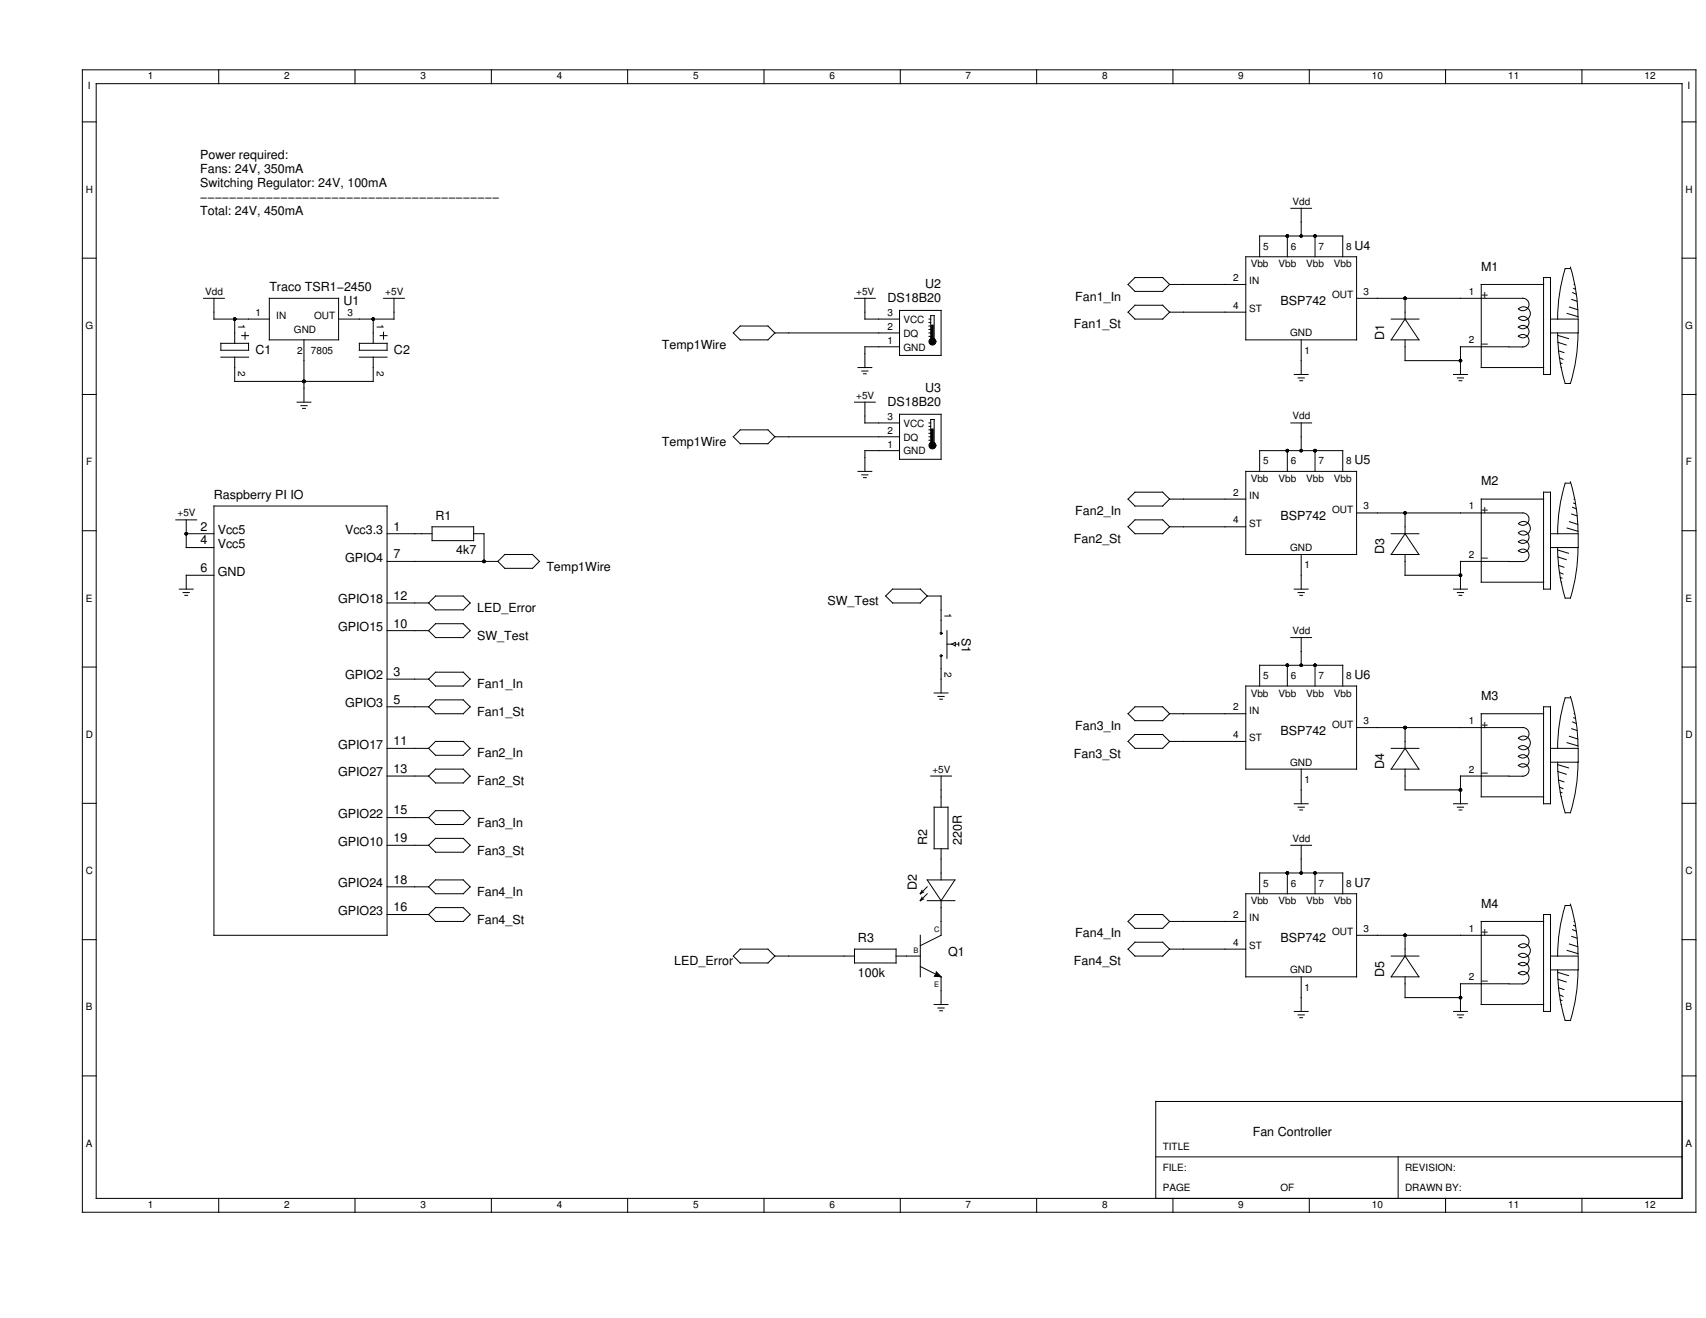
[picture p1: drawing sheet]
<svg xmlns="http://www.w3.org/2000/svg" width="279mm" height="216mm" viewBox="0 0 279 216" stroke-linecap="round" stroke-linejoin="round" font-family="sans-serif">
<g fill="none" stroke="#000" stroke-width=".16">
<path d="M13.5 11.4h264.2v187.2h-264.2zM13.5 20h2.3M15.8 13.7h259.7v182.6h-259.7zM35.8 11.4v2.3M58.1 11.4v2.3M80.5 11.4v2.3M102.8 11.4v2.3M125.1 11.4v2.3M147.4 11.4v2.3M169.8 11.4v2.3M192.1 11.4v2.3M214.4 11.4v2.3"/>
<path d="M236.7 11.4v2.3M259.1 11.4v2.3M275.5 20h2.2M210.8 38.7v3.4M211.4 34.1h3.4M213.1 34.1v4.6M215.4 38.7v3.4M13.5 42.3h2.3M33.3 48.9h3.4M35 48.9v3.4h9.1M36.2 58.5h4.5M36.2 56.2h4.5v1.2h-4.5z"/>
<path d="M38.4 52.3v3.9M38.4 58.5v4h22.7v-4M39.6 55h1.1M40.1 54.4v1.2M44.1 48.9h11.4v6.8h-11.4zM49.8 55.7v10.2M58.9 56.2h4.5v1.2h-4.5zM58.9 58.5h4.5M61.1 52.3v3.9M62.3 55h1.1M62.8 54.4v1.2M62.8 48.9h3.4"/>
<path d="M64.5 48.9v3.4h-9M120.1 54.5l1.1-1.1h4.6l1.1 1.1-1.1 1.2h-4.6zM126.9 54.5h20.4M139.9 48.9h3.4M141.6 48.9v3.4h5.7M147.3 56.8h-5.7v3.4M147.3 50.9h6.8v7.3h-6.8zM152.1 52.3h.3M152.1 54.5h.3M152.1 52.8h.3M152.1 53.4h.3M152.1 54h.3"/>
<path d="M152.1 55.1h.3M152.4 51.7h.6v4h-.6zM185.9 50h4.5l1.2 1.1-1.2 1.2h-4.5l-1.2-1.2zM185.9 45.5h4.5l1.2 1.1-1.2 1.1h-4.5l-1.2-1.1zM191.6 46.6h12.4M191.6 51.1h12.4M204 42.1h18.2v13.6h-18.2zM206.3 42.1v-3.4h13.6v3.4M213.1 55.7v5.6M222.2 48.9h27.2M227.8 52.3h4.6M230.1 48.9v3.4"/>
<path d="M230.1 55.7v3.4h9.1M230.1 52.3l2.3 3.4h-4.6zM247.1 56.8h-7.9v4.5M248.7 52.1a1.02 1.02 0 0 1 1.4 0 1.02 1.02 0 0 1 0 1.5 1.02 1.02 0 0 1-1.4 0M248.7 53.6a1.02 1.02 0 0 1 1.4 0 1.02 1.02 0 0 1 0 1.4 1.02 1.02 0 0 1-1.4 0M248.7 55.1a1.02 1.02 0 0 1 1.6 .3 1.02 1.02 0 0 1-.9 1.4h-2.3M248.7 50.6a1.12 1.12 0 0 1 1.6 0 1.12 1.12 0 0 1 0 1.6 1.12 1.12 0 0 1-1.6 0M249.4 48.9a1.02 1.02 0 0 1 .9 1.4 1.02 1.02 0 0 1-1.6 .3M252.8 45.5h1.1v15.8h-1.1zM252.8 46.6h-10.2v13.6h10.2M253.9 52.3h4.6v2.2h-4.6M255.1 54.5a28.3 28.3 0 0 0 1.2 8.3h.9"/>
<path d="M255.1 54.9l1.8 .6M255.1 56.1l1.4 .4M255.3 57.5l.8 .3M255.4 58.6l.6 .3M255.5 59.4l.3 .2M256.3 44a28.3 28.3 0 0 0-1.2 8.3M256.3 44h.9M256.7 51.3l1.7 .6M257 50.3l1.4 .4M257.2 43.8a28.3 28.3 0 0 1 1.2 8.2M257.4 49l.9 .3M257.5 47.9l.6 .3"/>
<path d="M257.7 47.3l.3 .1M257.8 46.6h.1M258.4 54.5a28.3 28.3 0 0 1-1.2 8.3M275.5 42.3h2.2M13.5 64.6h2.3M48.6 65.9h2.3M49.3 66.4h1M49.6 66.9h.4M120.1 71.6l1.1-1.2h4.6l1.1 1.2-1.1 1.1h-4.6zM126.9 71.6h20.4M139.9 65.9h3.4M140.5 77.2h2.3"/>
<path d="M140.5 60.2h2.3M141.1 77.8h1.1M141.1 60.8h1.1M141.4 78.2h.5M141.4 61.2h.5M141.6 65.9v3.4h5.7M147.3 73.8h-5.7v3.4M147.3 67.9h6.8v7.3h-6.8zM152.1 69.3h.3M152.1 69.8h.3M152.1 70.4h.3M152.1 71h.3"/>
<path d="M152.1 71.6h.3M152.1 72.1h.3M152.4 68.7h.6v4h-.6zM204 77.2h18.2v13.6h-18.2zM206.3 77.2v-3.4h13.6v3.4M210.8 73.8v3.4M211.4 69.3h3.4M212 61.3h2.2M212.6 61.9h1M212.9 62.4h.4M213.1 69.3v4.5M215.4 73.8v3.4"/>
<path d="M238.1 61.3h2.2M238.7 61.9h1M239 62.4h.4M255.7 60.2h.1M257.2 79.1l-.9 .1a28.3 28.3 0 0 0-1.2 8.2M257.2 78.9a28.3 28.3 0 0 1 1.2 8.3M275.5 64.6h2.2M13.5 86.9h2.3M28.8 85.2h3.4M29.4 96.5h2.2M30 97.1h1M30.3 97.5h.4"/>
<path d="M30.5 87.4h4.5M30.5 85.2v4.5h4.5M35 82.9h28.4v70.3h-28.4zM35 94.2h-4.5v2.3M63.4 87.4h7.4M63.4 92h18.1M63.4 98.8h6.8M70.8 86.3h6.8v2.3h-6.8zM71.3 97.6h4.6l1.1 1.2-1.1 1.1h-4.6l-1.1-1.1zM77.6 87.4h1.7v4.6M82.7 90.8h4.5l1.1 1.2-1.1 1.1h-4.5l-1.2-1.1zM145.1 97.6l1.1-1.1h4.5l1.2 1.1-1.2 1.2h-4.5z"/>
<path d="M151.9 97.6h2.2v6M184.7 86.3l1.2-1.1h4.5l1.2 1.1-1.2 1.1h-4.5zM185.9 80.6h4.5l1.2 1.2-1.2 1.1h-4.5l-1.2-1.1zM191.6 81.8h12.4M191.6 86.3h12.4M212 96.5h2.2M212.6 97.1h1M212.9 97.5h.4M213.1 90.8v5.7M222.2 84h27.2a1.02 1.02 0 0 1 .9 1.4 1.02 1.02 0 0 1-1.6 .4M227.8 87.4h4.6M230.1 84v3.4"/>
<path d="M230.1 90.8v3.4h9.1M230.1 87.4l2.3 3.4h-4.6zM238.1 96.5h2.2M238.7 97.1h1M239 97.5h.4M247.1 92h-7.9v4.5M248.7 87.3a1.02 1.02 0 0 1 1.4 0 1.02 1.02 0 0 1 0 1.4 1.02 1.02 0 0 1-1.4 0M248.7 88.8a1.02 1.02 0 0 1 1.4 0 1.02 1.02 0 0 1 0 1.4 1.02 1.02 0 0 1-1.4 0M248.7 90.2a1.02 1.02 0 0 1 1.6 .4 1.02 1.02 0 0 1-.9 1.4h-2.3M248.7 85.7a1.12 1.12 0 0 1 1.6 0 1.12 1.12 0 0 1 0 1.6 1.12 1.12 0 0 1-1.6 0M252.8 80.6h1.1v15.9h-1.1zM252.8 81.8h-10.2v13.6h10.2"/>
<path d="M253.9 87.4h4.6v2.3h-4.6M255.1 89.7a28.3 28.3 0 0 0 1.2 8.3h.9M255.1 90.1l1.8 .5M255.1 91.2l1.4 .5M255.3 92.6l.8 .3M255.4 93.8l.6 .2M255.5 94.6l.3 .1M255.7 95.3v.1M256.7 86.5l1.7 .5M257 85.5l1.4 .4M257.4 84.2l.9 .3M257.5 83.1l.6 .3"/>
<path d="M257.7 82.4l.3 .1M257.8 81.8h.1M258.4 89.7a28.3 28.3 0 0 1-1.2 8.3M275.5 86.9h2.2M13.5 109.3h2.3M63.4 115.8h6.8M63.4 111.2h6.8M63.4 103.3h6.8M71.3 114.6h4.6l1.1 1.2-1.1 1.1h-4.6l-1.1-1.1zM71.3 110.1h4.6l1.1 1.1-1.1 1.2h-4.6l-1.1-1.2zM71.3 102.2h4.6l1.1 1.1-1.1 1.1h-4.6l-1.1-1.1zM153 113.5h2.3"/>
<path d="M153.6 114.1h1M153.9 114.5h.5M154.1 107.6v5.9M155.1 103.3v4.5M155.1 105.5h.8M155.9 105.5l.5-.3v.6zM156.4 105.5h.6M157 105.2v.6M184.7 116.9l1.2-1.1h4.5l1.2 1.1-1.2 1.2h-4.5zM191.6 116.9h12.4M204 112.4h18.2v13.6h-18.2zM206.3 112.4v-3.4h13.6v3.4"/>
<path d="M210.8 109v3.4M211.4 104.4h3.4M213.1 104.4v4.6M215.4 109v3.4M222.2 119.2h27.2a1.02 1.02 0 0 1 .9 1.4 1.02 1.02 0 0 1-1.6 .3M230.1 119.2v3.4M252.8 115.8h1.1v15.9h-1.1zM252.8 116.9h-10.2v13.6h10.2M257.2 114.3h-.9a28.3 28.3 0 0 0-1.2 8.3M257.2 114.1a28.3 28.3 0 0 1 1.2 8.3M257.4 119.4l.9 .3M257.5 118.3l.6 .2"/>
<path d="M257.7 117.6l.3 .1M257.8 116.9h.1M275.5 109.3h2.2M13.5 131.6h2.3M63.4 138.5h6.8M63.4 122.6h6.8M63.4 127.1h6.8M63.4 133.9h6.8M70.2 122.6l1.1-1.1h4.6l1.1 1.1-1.1 1.1h-4.6zM70.2 138.5l1.1-1.2h4.6l1.1 1.2-1.1 1.1h-4.6zM71.3 126h4.6l1.1 1.1-1.1 1.2h-4.6l-1.1-1.2zM71.3 132.8h4.6l1.1 1.1-1.1 1.2h-4.6l-1.1-1.2z"/>
<path d="M152.4 127.1h3.4M153 132.2h2.3v6.8h-2.3zM154.1 127.1v5.1M154.1 139v5.1M185.9 120.3h4.5l1.2 1.2-1.2 1.1h-4.5l-1.2-1.1zM191.6 121.5h12.4M211.4 138.5h3.4M212 131.7h2.2M212.6 132.2h1M212.9 132.7h.4M213.1 126v5.7M213.1 138.5v4.5"/>
<path d="M227.8 122.6h4.6M230.1 126v3.4h9.1M230.1 122.6l2.3 3.4h-4.6zM238.1 131.7h2.2M238.7 132.2h1M239 132.7h.4M248.7 122.4a1.02 1.02 0 0 1 1.4 0 1.02 1.02 0 0 1 0 1.5 1.02 1.02 0 0 1-1.4 0M248.7 123.9a1.02 1.02 0 0 1 1.4 0 1.02 1.02 0 0 1 0 1.5 1.02 1.02 0 0 1-1.4 0M248.7 125.4a1.02 1.02 0 0 1 1.6 .3 1.02 1.02 0 0 1-.9 1.4h-10.2v4.6M248.7 120.9a1.12 1.12 0 0 1 1.6 0 1.12 1.12 0 0 1 0 1.6 1.12 1.12 0 0 1-1.6 0M253.9 122.6h4.6v2.3h-4.6M255.1 124.9a28.3 28.3 0 0 0 1.2 8.2h.9"/>
<path d="M255.1 125.3l1.8 .5M255.1 126.4l1.4 .4M255.3 127.8l.8 .3M255.4 128.9l.6 .3M255.5 129.8l.3 .1M255.7 130.5h.1M256.7 121.7l1.7 .5M257 120.6l1.4 .5M258.4 124.8a28.3 28.3 0 0 1-1.2 8.3M275.5 131.6h2.2M13.5 153.9h2.3M63.4 149.8h6.8"/>
<path d="M63.4 145.3h6.8M71.3 148.7h4.6l1.1 1.1-1.1 1.1h-4.6l-1.1-1.1zM71.3 144.1h4.6l1.1 1.2-1.1 1.1h-4.6l-1.1-1.1zM120.1 156.6l1.1-1.1h4.6l1.1 1.1-1.1 1.1h-4.6zM126.9 156.6h13M139.9 155.5h6.9v2.2h-6.9zM146.8 156.6h3.9M150.7 158.3l3.4 1.7v4.6M150.7 153.2v6.8M151 147l-.3 .5M151 145.8l-.3 .6M151.3 147.3l-.6 .2"/>
<path d="M151.3 146.1l-.6 .3M151.9 144.1h4.5l-2.3 3.4zM151.9 147.5h4.5M151.9 145.3l-1.2 1.1M151.9 146.4l-1.2 1.1M153.3 159.2l.8 .8-1.1-.1 .3-.3zM154.1 147.5v5.7l-3.4 1.7M184.7 150.9l1.2-1.1h4.5l1.2 1.1-1.2 1.2h-4.5zM184.7 155.5l1.2-1.2h4.5l1.2 1.2-1.2 1.1h-4.5zM191.6 150.9h12.4M191.6 155.5h12.4M204 146.4h18.2v13.6h-18.2z"/>
<path d="M206.3 146.4v-3.4h13.6v3.4M210.8 143v3.4M215.4 143v3.4M222.2 153.2h27.2a1.02 1.02 0 0 1 .9 1.4 1.02 1.02 0 0 1-1.6 .3M227.8 156.6h4.6M230.1 156.6l2.3 3.4h-4.6zM230.1 153.2v3.4M248.7 156.5a1.02 1.02 0 0 1 1.4 0 1.02 1.02 0 0 1 0 1.4 1.02 1.02 0 0 1-1.4 0M248.7 157.9a1.02 1.02 0 0 1 1.4 0 1.02 1.02 0 0 1 0 1.5 1.02 1.02 0 0 1-1.4 0M248.7 159.4a1.02 1.02 0 0 1 1.6 .4 1.02 1.02 0 0 1-.9 1.4l-10.2-.1v4.6M248.7 154.9a1.12 1.12 0 0 1 1.6 0 1.12 1.12 0 0 1 0 1.6 1.12 1.12 0 0 1-1.6 0M252.8 150.9h-10.2v13.7h10.2"/>
<path d="M252.8 149.8h1.1v15.9h-1.1zM253.9 156.6h4.6v2.3h-4.6M255.1 158.9a28.3 28.3 0 0 0 1.2 8.3h.9M255.1 159.3l1.8 .5M256.7 155.7l1.7 .5M257 154.6l1.4 .5M257.2 148.3h-.9a28.3 28.3 0 0 0-1.2 8.3M257.2 148.1a28.3 28.3 0 0 1 1.2 8.3M257.4 153.4l.9 .3M257.5 152.3l.6 .2M257.7 151.6l.3 .1M257.8 150.9v.1"/>
<path d="M258.4 158.9a28.3 28.3 0 0 1-1.2 8.2M275.5 153.9h2.2M13.5 176.2h2.3M153 164.6h2.3M153.6 165.1h1M153.9 165.6h.5M212 165.7h2.2M212.6 166.3h1M212.9 166.7h.4M213.1 160v5.7M230.1 160v3.4h9.1M238.1 165.7h2.2"/>
<path d="M238.7 166.3h1M239 166.7h.4M255.1 160.4l1.4 .5M255.3 161.8l.8 .3M255.4 163l.6 .2M255.5 163.8l.3 .1M255.7 164.5v.1M275.5 176.2h2.2M35.8 196.3v2.3M58.1 196.3v2.3M80.5 196.3v2.3M102.8 196.3v2.3"/>
<path d="M125.1 196.3v2.3M147.4 196.3v2.3M169.8 196.3v2.3M189.3 189.5h86.2M192.1 196.3v2.3M214.4 196.3v2.3M229 189.5v6.8M236.7 196.3v2.3M259.1 196.3v2.3M275.5 180.4h-86.2v15.9"/>
<circle cx="152.7" cy="56" r=".57"/>
<circle cx="152.7" cy="73" r=".57"/>
<circle cx="154.1" cy="103.7" r=".16"/>
<circle cx="154.1" cy="107.4" r=".16"/>
</g>
<g fill="#000">
<path d="M153.3 159.2l.8 .8-1.1-.1 .3-.3z"/>
<circle cx="210.8" cy="38.7" r=".28"/>
<circle cx="213.1" cy="38.7" r=".28"/>
<circle cx="215.4" cy="38.7" r=".28"/>
<circle cx="38.4" cy="52.3" r=".28"/>
<circle cx="61.1" cy="52.3" r=".28"/>
<circle cx="152.7" cy="56" r=".57"/>
<circle cx="230.1" cy="48.9" r=".28"/>
<circle cx="239.2" cy="59.1" r=".28"/>
<circle cx="49.8" cy="62.5" r=".28"/>
<circle cx="152.7" cy="73" r=".57"/>
<circle cx="210.8" cy="73.8" r=".28"/>
<circle cx="213.1" cy="73.8" r=".28"/>
<circle cx="215.4" cy="73.8" r=".28"/>
<circle cx="30.5" cy="87.4" r=".28"/>
<circle cx="79.3" cy="92" r=".28"/>
<circle cx="230.1" cy="84" r=".28"/>
<circle cx="239.2" cy="94.2" r=".28"/>
<circle cx="210.8" cy="109" r=".28"/>
<circle cx="213.1" cy="109" r=".28"/>
<circle cx="215.4" cy="109" r=".28"/>
<circle cx="230.1" cy="119.2" r=".28"/>
<circle cx="239.2" cy="129.4" r=".28"/>
<circle cx="210.8" cy="143" r=".28"/>
<circle cx="213.1" cy="143" r=".28"/>
<circle cx="215.4" cy="143" r=".28"/>
<circle cx="230.1" cy="153.2" r=".28"/>
<circle cx="239.2" cy="163.4" r=".28"/>
</g>
<path d="M152.7 53.4v2.3M152.7 70.4v2.3" fill="none" stroke="#000" stroke-width=".45"/>
<g font-size="2">
<text x="32.8" y="26.1">Power required:</text>
<text x="32.8" y="28.4">Fans: 24V, 350mA</text>
<text x="32.8" y="30.7">Switching Regulator: 24V, 100mA</text>
<text x="32.8" y="33">−−−−−−−−−−−−−−−−−−−−−−−−−−−−−−−−−−−−−−−−−</text>
<text x="32.8" y="35.3">Total: 24V, 450mA</text>
<text x="221.8" y="40.9">U4</text>
<text x="44.1" y="47.7">Traco TSR1−2450</text>
<text x="151.5" y="47.2">U2</text>
<text x="242.6" y="44.3">M1</text>
<text x="56.2" y="50">U1</text>
<text x="145.4" y="49.4">DS18B20</text>
<text x="175.9" y="53.8">Fan1_St</text>
<text x="176.1" y="49.2">Fan1_In</text>
<text x="209.7" y="50">BSP742</text>
<text x="242.6" y="48.9">+</text>
<text x="41.8" y="57.9">C1</text>
<text x="64.5" y="57.9">C2</text>
<text x="108.4" y="57.2">Temp1Wire</text>
<text x="226.7" y="55.7" transform="rotate(-90 226.7 55.7)">D1</text>
<text x="242.6" y="56.8">−</text>
<text x="151.5" y="64.2">U3</text>
<text x="145.4" y="66.4">DS18B20</text>
<text x="108.4" y="73">Temp1Wire</text>
<text x="221.8" y="76.1">U5</text>
<text x="35" y="81.8">Raspberry PI IO</text>
<text x="242.6" y="79.5">M2</text>
<text x="32.8" y="86.9">2</text>
<text x="32.8" y="89.2">4</text>
<text x="35.7" y="87.5">Vcc5</text>
<text x="35.7" y="89.8">Vcc5</text>
<text x="56.5" y="87.5">Vcc3.3</text>
<text x="64.5" y="86.9">1</text>
<text x="71.3" y="85.2">R1</text>
<text x="175.9" y="88.9">Fan2_St</text>
<text x="176.1" y="84.4">Fan2_In</text>
<text x="209.7" y="85.2">BSP742</text>
<text x="242.6" y="84">+</text>
<text x="32.8" y="93.7">6</text>
<text x="35.7" y="94.3">GND</text>
<text x="56.5" y="92">GPIO4</text>
<text x="64.5" y="91.5">7</text>
<text x="74.7" y="90.8">4k7</text>
<text x="89.5" y="93.5">Temp1Wire</text>
<text x="226.7" y="90.8" transform="rotate(-90 226.7 90.8)">D3</text>
<text x="242.6" y="92">−</text>
<text x="55.4" y="98.8">GPIO18</text>
<text x="64.5" y="98.3">12</text>
<text x="78.1" y="100.3">LED_Error</text>
<text x="135.5" y="99.2">SW_Test</text>
<text x="55.4" y="103.4">GPIO15</text>
<text x="64.5" y="102.8">10</text>
<text x="78.1" y="104.8">SW_Test</text>
<text x="157.5" y="104.4" transform="rotate(90 157.5 104.4)">S1</text>
<text x="56.5" y="111.3">GPIO2</text>
<text x="64.5" y="110.7">3</text>
<text x="78.1" y="112.7">Fan1_In</text>
<text x="221.8" y="111.2">U6</text>
<text x="56.5" y="115.8">GPIO3</text>
<text x="64.5" y="115.3">5</text>
<text x="78.1" y="117.3">Fan1_St</text>
<text x="176.1" y="119.5">Fan3_In</text>
<text x="242.6" y="119.2">+</text>
<text x="242.6" y="114.6">M3</text>
<text x="55.4" y="122.6">GPIO17</text>
<text x="64.5" y="122.1">11</text>
<text x="78.1" y="124.1">Fan2_In</text>
<text x="175.9" y="124.1">Fan3_St</text>
<text x="209.7" y="120.3">BSP742</text>
<text x="226.7" y="126" transform="rotate(-90 226.7 126)">D4</text>
<text x="55.4" y="127.2">GPIO27</text>
<text x="64.5" y="126.6">13</text>
<text x="78.1" y="128.6">Fan2_St</text>
<text x="242.6" y="127.1">−</text>
<text x="55.4" y="134">GPIO22</text>
<text x="64.5" y="133.4">15</text>
<text x="64.5" y="138">19</text>
<text x="78.1" y="135.4">Fan3_In</text>
<text x="55.4" y="138.5">GPIO10</text>
<text x="78.1" y="140">Fan3_St</text>
<text x="151.9" y="138.5" transform="rotate(-90 151.9 138.5)">R2</text>
<text x="157.5" y="138.5" transform="rotate(-90 157.5 138.5)">220R</text>
<text x="55.4" y="145.3">GPIO24</text>
<text x="55.4" y="149.9">GPIO23</text>
<text x="64.5" y="144.8">18</text>
<text x="64.5" y="149.3">16</text>
<text x="78.1" y="146.8">Fan4_In</text>
<text x="150.2" y="145.8" transform="rotate(-90 150.2 145.8)">D2</text>
<text x="221.8" y="145.3">U7</text>
<text x="242.6" y="148.7">M4</text>
<text x="78.1" y="151.3">Fan4_St</text>
<text x="140.5" y="154.3">R3</text>
<text x="176.1" y="153.6">Fan4_In</text>
<text x="209.7" y="154.3">BSP742</text>
<text x="242.6" y="153.2">+</text>
<text x="110.4" y="158.1">LED_Error</text>
<text x="140.5" y="160">100k</text>
<text x="155.3" y="156.6">Q1</text>
<text x="175.9" y="158.1">Fan4_St</text>
<text x="226.7" y="160" transform="rotate(-90 226.7 160)">D5</text>
<text x="242.6" y="161.1">−</text>
<text x="205.2" y="186.1">Fan Controller</text>
</g>
<g font-size="1.6">
<text x="14.4" y="14.5">I</text>
<text x="24.2" y="13">1</text>
<text x="46.5" y="13">2</text>
<text x="68.8" y="13">3</text>
<text x="91.2" y="13">4</text>
<text x="113.5" y="13">5</text>
<text x="135.8" y="13">6</text>
<text x="158.1" y="13">7</text>
<text x="180.5" y="13">8</text>
<text x="202.8" y="13">9</text>
<text x="224.7" y="13">10</text>
<text x="247" y="13">11</text>
<text x="269.3" y="13">12</text>
<text x="276.4" y="14.5">I</text>
<text x="14" y="31.5">H</text>
<text x="211.7" y="33.6">Vdd</text>
<text x="276" y="31.5">H</text>
<text x="206.9" y="40.9">5</text>
<text x="211.4" y="40.9">6</text>
<text x="215.9" y="40.9">7</text>
<text x="220.5" y="40.9">8</text>
<text x="202" y="46">2</text>
<text x="204.6" y="46.6">IN</text>
<text x="204.8" y="43.8">Vbb</text>
<text x="209.4" y="43.8">Vbb</text>
<text x="213.9" y="43.8">Vbb</text>
<text x="218.4" y="43.8">Vbb</text>
<text x="14" y="53.9">G</text>
<text x="33.6" y="48.3">Vdd</text>
<text x="39" y="53.1" transform="rotate(90 39 53.1)">1</text>
<text x="41.8" y="51.7">1</text>
<text x="45.2" y="52.3">IN</text>
<text x="51.5" y="52.3">OUT</text>
<text x="56.9" y="51.7">3</text>
<text x="61.7" y="53.1" transform="rotate(90 61.7 53.1)">1</text>
<text x="63.1" y="48.3">+5V</text>
<text x="140.2" y="48.3">+5V</text>
<text x="145.3" y="51.8">3</text>
<text x="147.9" y="52.9">VCC</text>
<text x="202" y="50.6">4</text>
<text x="204.6" y="51.1">ST</text>
<text x="218.1" y="48.9">OUT</text>
<text x="223.3" y="48.3">3</text>
<text x="240.5" y="48.3">1</text>
<text x="276" y="53.9">G</text>
<text x="48.1" y="54.5">GND</text>
<text x="48.6" y="57.9">2</text>
<text x="50.9" y="57.9">7805</text>
<text x="145.3" y="56.3">1</text>
<text x="145.3" y="54">2</text>
<text x="147.9" y="57.4">GND</text>
<text x="147.9" y="55.2">DQ</text>
<text x="211.3" y="55.1">GND</text>
<text x="213.7" y="58">1</text>
<text x="240.5" y="56.2">2</text>
<text x="39" y="60.8" transform="rotate(90 39 60.8)">2</text>
<text x="61.7" y="60.8" transform="rotate(90 61.7 60.8)">2</text>
<text x="140.2" y="65.3">+5V</text>
<text x="145.3" y="71">2</text>
<text x="145.3" y="68.8">3</text>
<text x="147.9" y="69.9">VCC</text>
<text x="211.7" y="68.7">Vdd</text>
<text x="14.1" y="76.2">F</text>
<text x="145.3" y="73.3">1</text>
<text x="147.9" y="74.4">GND</text>
<text x="147.9" y="72.2">DQ</text>
<text x="206.9" y="76.1">5</text>
<text x="211.4" y="76.1">6</text>
<text x="215.9" y="76.1">7</text>
<text x="220.5" y="76.1">8</text>
<text x="276.1" y="76.2">F</text>
<text x="202" y="81.2">2</text>
<text x="204.6" y="81.8">IN</text>
<text x="204.8" y="79">Vbb</text>
<text x="209.4" y="79">Vbb</text>
<text x="213.9" y="79">Vbb</text>
<text x="218.4" y="79">Vbb</text>
<text x="223.3" y="83.5">3</text>
<text x="240.5" y="83.5">1</text>
<text x="29.1" y="84.6">+5V</text>
<text x="202" y="85.7">4</text>
<text x="204.6" y="86.3">ST</text>
<text x="218.1" y="84">OUT</text>
<text x="211.3" y="90.3">GND</text>
<text x="213.7" y="93.1">1</text>
<text x="240.5" y="91.4">2</text>
<text x="14.1" y="98.5">E</text>
<text x="154.7" y="100.5" transform="rotate(90 154.7 100.5)">1</text>
<text x="276.1" y="98.5">E</text>
<text x="211.7" y="103.9">Vdd</text>
<text x="154.7" y="110.1" transform="rotate(90 154.7 110.1)">2</text>
<text x="206.9" y="111.2">5</text>
<text x="211.4" y="111.2">6</text>
<text x="215.9" y="111.2">7</text>
<text x="220.5" y="111.2">8</text>
<text x="202" y="116.3">2</text>
<text x="204.6" y="116.9">IN</text>
<text x="204.8" y="114.1">Vbb</text>
<text x="209.4" y="114.1">Vbb</text>
<text x="213.9" y="114.1">Vbb</text>
<text x="218.1" y="119.2">OUT</text>
<text x="218.4" y="114.1">Vbb</text>
<text x="223.3" y="118.6">3</text>
<text x="240.5" y="118.6">1</text>
<text x="14" y="120.9">D</text>
<text x="202" y="120.9">4</text>
<text x="204.6" y="121.5">ST</text>
<text x="211.3" y="125.4">GND</text>
<text x="276" y="120.9">D</text>
<text x="152.7" y="126.6">+5V</text>
<text x="213.7" y="128.3">1</text>
<text x="240.5" y="126.6">2</text>
<text x="211.7" y="137.9">Vdd</text>
<text x="14" y="143.2">C</text>
<text x="276" y="143.2">C</text>
<text x="204.8" y="148.2">Vbb</text>
<text x="206.9" y="145.3">5</text>
<text x="209.4" y="148.2">Vbb</text>
<text x="211.4" y="145.3">6</text>
<text x="213.9" y="148.2">Vbb</text>
<text x="215.9" y="145.3">7</text>
<text x="218.4" y="148.2">Vbb</text>
<text x="220.5" y="145.3">8</text>
<text x="202" y="150.4">2</text>
<text x="202" y="154.9">4</text>
<text x="204.6" y="150.9">IN</text>
<text x="204.6" y="155.5">ST</text>
<text x="218.1" y="153.2">OUT</text>
<text x="223.3" y="152.6">3</text>
<text x="240.5" y="152.6">1</text>
<text x="211.3" y="159.4">GND</text>
<text x="240.5" y="160.6">2</text>
<text x="14.1" y="165.5">B</text>
<text x="213.7" y="162.3">1</text>
<text x="276.1" y="165.5">B</text>
<text x="14.1" y="187.8">A</text>
<text x="190.4" y="191.8">FILE:</text>
<text x="190.4" y="188.4">TITLE</text>
<text x="230.1" y="191.8">REVISION:</text>
<text x="276.1" y="187.8">A</text>
<text x="24.2" y="197.9">1</text>
<text x="46.5" y="197.9">2</text>
<text x="68.8" y="197.9">3</text>
<text x="91.2" y="197.9">4</text>
<text x="113.5" y="197.9">5</text>
<text x="135.8" y="197.9">6</text>
<text x="158.1" y="197.9">7</text>
<text x="180.5" y="197.9">8</text>
<text x="190.4" y="195.2">PAGE</text>
<text x="202.8" y="197.9">9</text>
<text x="209.7" y="195.2">OF</text>
<text x="224.7" y="197.9">10</text>
<text x="230.1" y="195.2">DRAWN BY:</text>
<text x="247" y="197.9">11</text>
<text x="269.3" y="197.9">12</text>
</g>
<g font-size="1.2">
<text x="153" y="152.6">C</text>
<text x="149.6" y="156">B</text>
<text x="153" y="161.7">E</text>
</g>
</svg>
